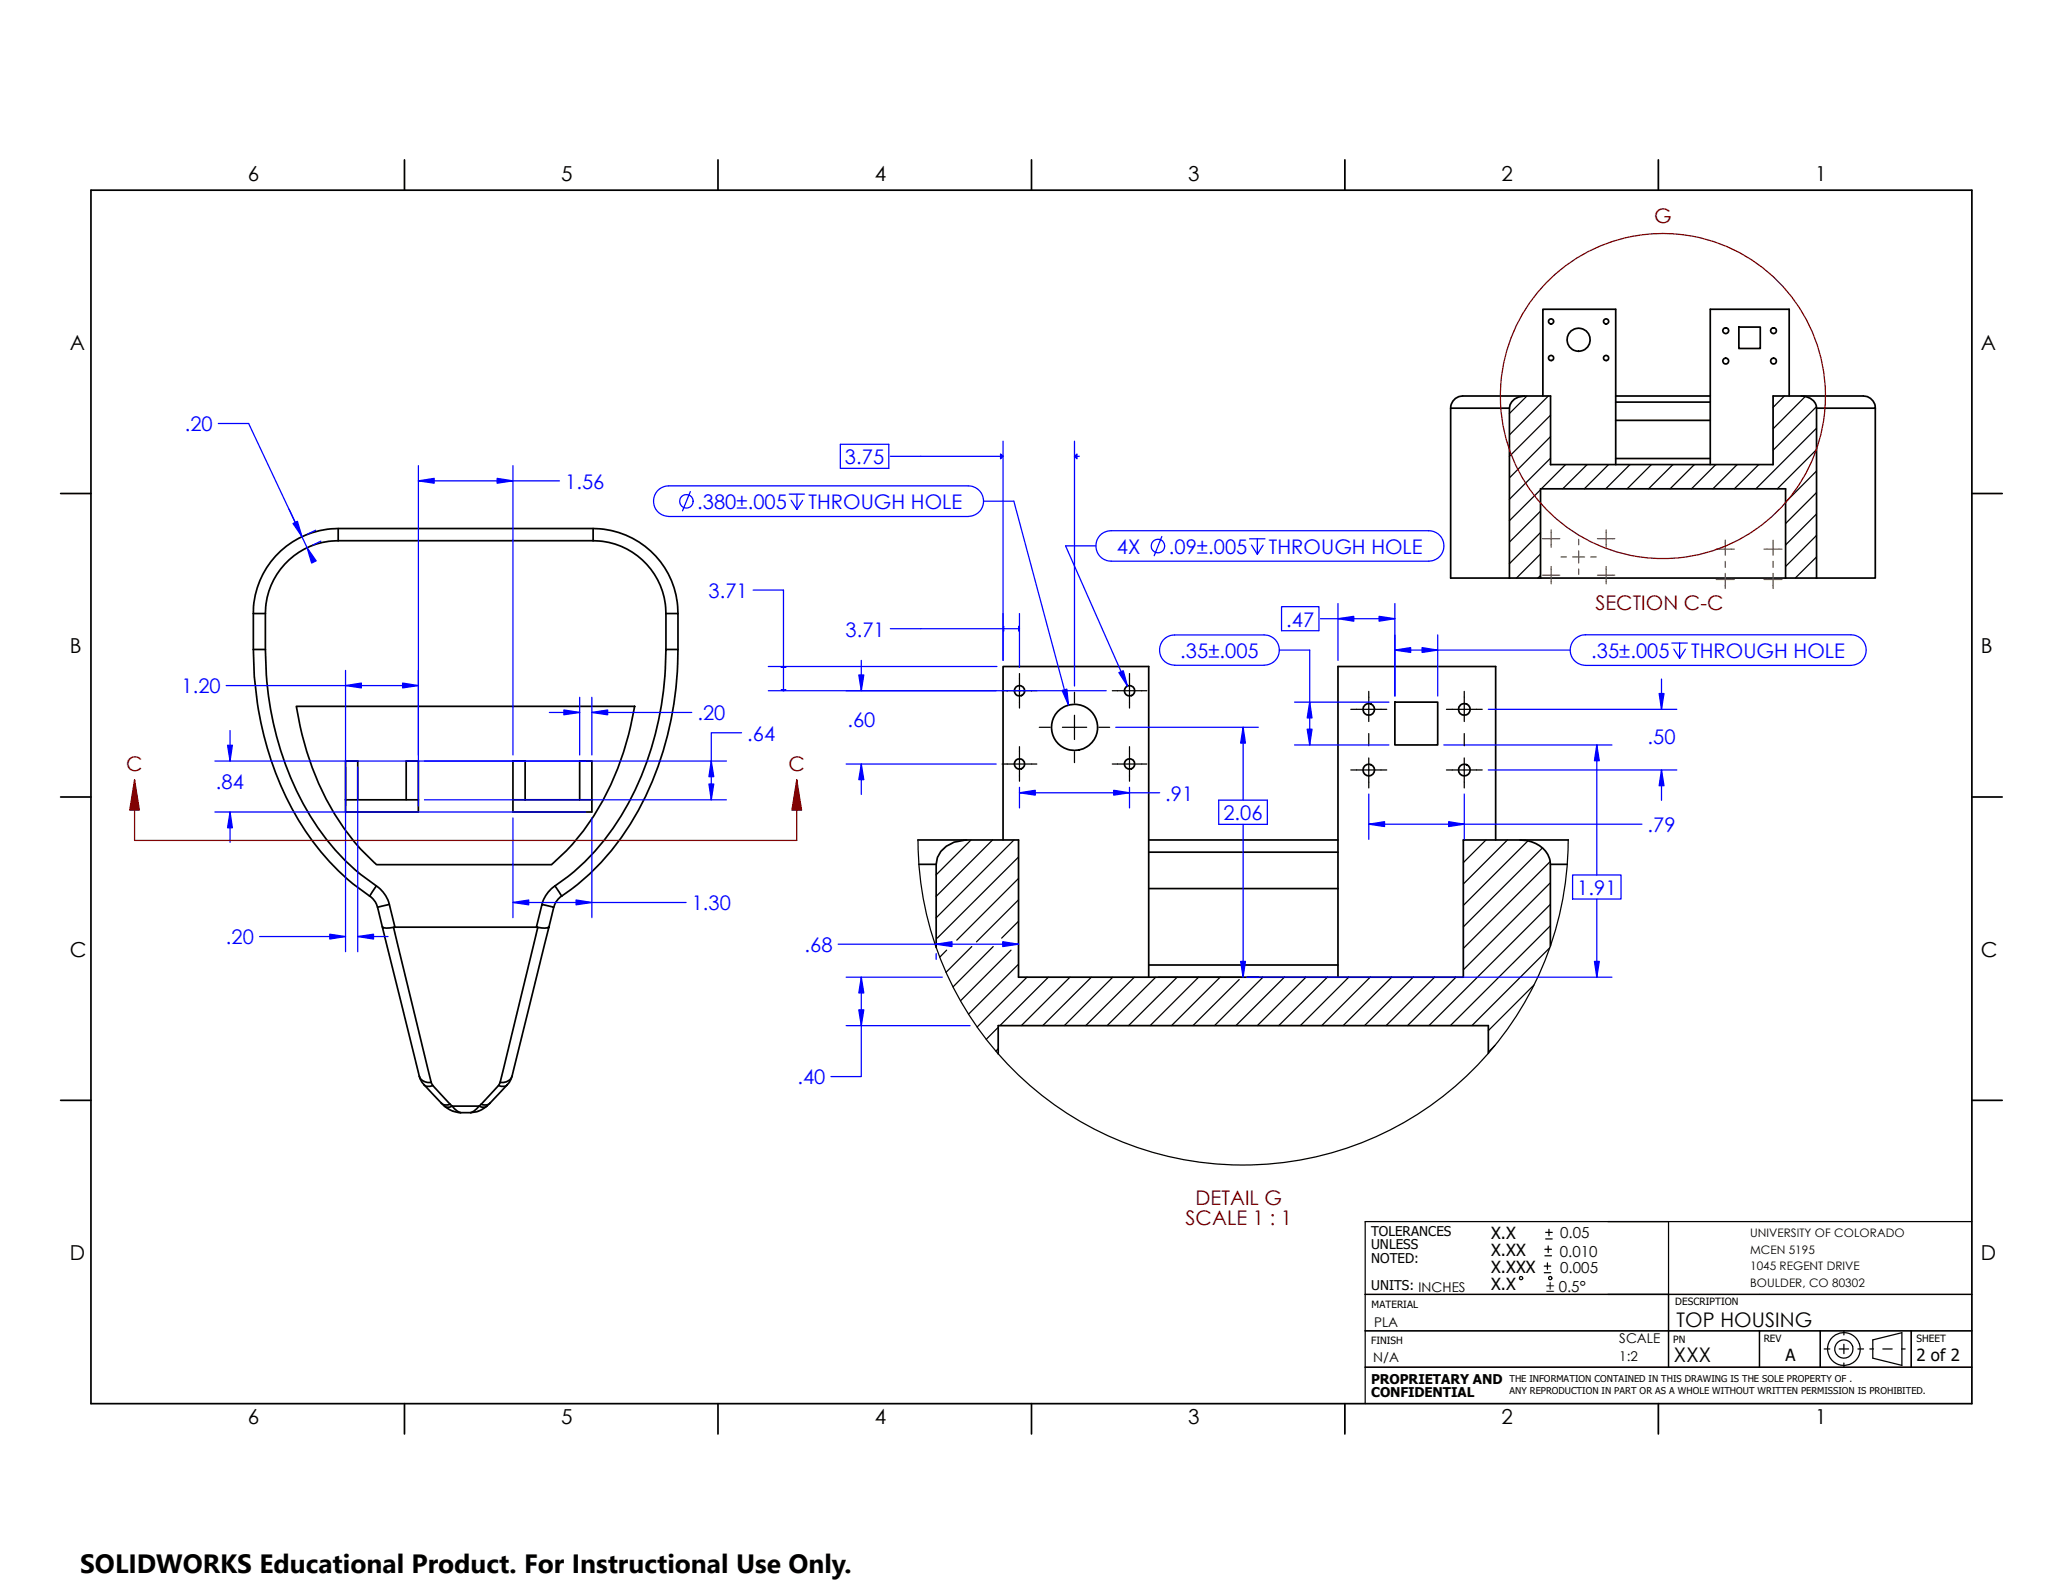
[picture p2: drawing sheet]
<svg xmlns="http://www.w3.org/2000/svg" width="279mm" height="216mm" viewBox="0 0 279 216" stroke-linecap="round" stroke-linejoin="round" font-family="sans-serif">
<g fill="none" stroke="#000" stroke-width=".17">
<path d="M206.8 53.6l-2.4 2.4M209.7 53.6l-5.3 5.3M210 56.2l-5.6 5.6M210 59.1l-5.6 5.6M241.7 53.6l-1.6 1.6M244.5 53.7l-4.4 4.4M246 55.1l-5.9 5.9M246 58l-8.2 8.2M208.6 66.3l-4.2 4.2M208.6 69.2l-4.2 4.2M208.6 72.1l-4.2 4.2M208.6 75l-3.2 3.3"/>
<path d="M208.6 78l-.3 .3M210 62.1l-5.6 5.5M212 62.9l-3.3 3.3M214.9 62.9l-3.3 3.3M217.8 62.9l-3.2 3.3M220.7 62.9l-3.2 3.3M223.6 62.9l-3.2 3.3M226.6 62.9l-3.3 3.3M229.5 62.9l-3.3 3.3M232.4 62.9l-3.3 3.3M235.3 62.9l-3.3 3.3M238.2 62.9l-3.3 3.3"/>
<path d="M246 60.9l-5.3 5.3M246 63.8l-4.2 4.2M246 66.7l-4.2 4.2M246 69.6l-4.2 4.2M246 72.5l-4.2 4.2M246 75.4l-2.9 2.9M135.7 93.6h4.7M138.1 91.2v4.7M140.8 98.5h1.4M143.9 98.5h3.3M145.5 93.7v1.5M145.5 96.9v3.3"/>
<path d="M148.8 98.5h1.5M150.6 93.6h4.7M153 91.2v4.7M182.9 96.1h4.9M185.4 93.6v4.1M185.4 99.4v1.6M195.9 96.1h4.8M198.3 93.6v4.1M198.3 99.4v1.6M124.3 113.8a44.1 44.1 0 0 0 44.1 44 44.1 44.1 0 0 0 44-44M131.5 113.8l-4.7 4.7M134.4 113.8l-7.6 7.6"/>
<path d="M135.7 103.5h4.7M137.3 113.8l-10.5 10.5M137.9 116.1l-11 11M137.9 119l-8.3 8.3M138.1 101.1v4.7M145.5 101.8v1.5M150.6 103.5h4.7M153 101.1v4.7M185.4 102.7v4M187.8 104.3h-4.9M195.9 104.3h4.8M198.3 102.7v4"/>
<path d="M198.3 113.8l-.1 .1M201.3 113.8l-3.1 3M204.2 113.8l-6 5.9M206.9 113.9l-8.7 8.7M208.9 114.9l-10.7 10.6M209.9 116.7l-11.7 11.8M210 119.6l-11.8 11.8M128.2 128.7l-.9 .9M131.6 128.2l-3.5 3.5M134.5 128.2l-5.4 5.5M135.2 139.1l-1.6 1.7M136.9 128.7l-6.8 6.9"/>
<path d="M137.9 121.9l-5.7 5.7M137.9 124.8l-2.2 2.3M137.9 130.6l-6.7 6.8M139.1 132.4l-6.8 6.7M142 132.4l-6.6 6.5M144.9 132.4l-6.6 6.5M147.8 132.4l-6.6 6.5M150.7 132.4l-6.6 6.5M153.6 132.4l-6.6 6.5M156.5 132.4l-6.6 6.5M156.9 132.4h11.2M159.4 132.4l-6.6 6.5"/>
<path d="M162.3 132.4l-6.5 6.5M165.2 132.4l-6.5 6.5M167.8 132.7l-6.2 6.2M171 132.4l-6.5 6.5M173.9 132.4l-6.5 6.5M176.9 132.4l-6.6 6.5M179.8 132.4l-6.6 6.5M182.7 132.4l-6.6 6.5M185.6 132.4l-6.6 6.5M188.5 132.4l-6.6 6.5M191.4 132.4l-6.6 6.5M194.3 132.4l-6.6 6.5"/>
<path d="M197.2 132.4l-6.6 6.5M207.8 133.4l-6.2 6.2M209.9 128.4l-10.6 10.5M210 122.5l-16.5 16.4M210 125.4l-13.6 13.5M135.2 142l-.3 .4M202.5 141.6l-.9 .9M209.1 172.4h.9M209.1 171.5h.9M209.2 170.1h.9M209.2 169.2h.9M209.3 167.8h.9"/>
<path d="M209.3 166.9h.9M209.6 171v.9M209.7 168.8v.9M209.8 166.5v.9M226 165.5v19.7M267.1 165.5h-82.2v24.6M267.1 175.3h-82.2M238.3 180.3v4.9M246.5 180.3v4.9M247.1 182.7h.7M249.1 182.7h1.3M249.7 180.3v.5"/>
<path d="M249.7 182.1v1.2M249.7 184.6v.6M251.6 182.7h.8M253.2 182.7h.5M253.6 181.5l4-1v4.4l-4-.9zM255 182.7h1.3M257.5 182.7h.5M258.8 185.2v-4.9v4.9h8.3h-82.2M267.1 180.3h-82.2"/>
<circle cx="206" cy="173.1" r=".22"/>
<circle cx="209.9" cy="173.1" r=".22"/>
<circle cx="249.7" cy="182.7" r="2.22"/>
<circle cx="249.7" cy="182.7" r="1.24"/>
</g>
<g fill="none" stroke="#000" stroke-width=".23">
<path d="M12.3 25.8h254.8v164.3h-254.8zM54.8 21.7v4.1M97.2 21.7v4.1M139.7 21.7v4.1M182.1 21.7v4.1M224.6 21.7v4.1M196.5 55.3h7.9M196.5 55.3v23h7.9M206.5 53.6h-8.3a1.65 1.65 0 0 0-1.7 1.7M209 53.6v-11.7h9.8v21M218.8 54.5h12.8M218.8 53.6h12.8"/>
<path d="M218.8 56.9h12.8M235.5 44.3h2.9v2.9h-2.9zM242.3 53.6v-11.7h-10.7v21M243.9 53.6h8.4a1.55 1.55 0 0 1 1.6 1.7h-7.9M254 55.3v23h-8M8.2 66.8h4.1M45.8 73.2a9.9 9.9 0 0 0-9.9 9.9M45.8 71.6a11.5 11.5 0 0 0-11.5 11.5M45.8 73.2h34.5M80.3 73.2a9.9 9.9 0 0 1 9.9 9.9M80.3 73.2v-1.6a11.4 11.4 0 0 1 11.5 11.5M80.3 71.6h-34.5v1.6"/>
<path d="M204.4 78.3v-23a1.9 1.9 0 0 1 2.1-1.7h3.5v9.3h30.1v-9.3h3.8a1.95 1.95 0 0 1 2.1 1.7v23M204.4 78.3h41.6M208.6 78.3v-12.1h33.2v12.1M218.8 62.1h12.8M267.1 66.8h4.1M34.3 83.1v4.9M34.3 83.1h1.6M34.3 88a43.5 43.5 0 0 0 8.9 27 30.8 30.8 0 0 0 6.9 6.4M34.3 88h1.6M35.9 83.1v4.9M35.9 88a42.5 42.5 0 0 0 8 25.3 28.9 28.9 0 0 0 7.1 6.7l-.9 1.4M40.1 95.7h45.9a37.2 37.2 0 0 1-9.3 19.5l-2 1.9h-23.7a33.7 33.7 0 0 1-10-17.4z"/>
<path d="M90.2 83.1v4.9M90.2 83.1h1.6v4.9M188.9 95.1h5.8v5.8h-5.8zM8.2 107.9h4.1M46.8 108.3h9.9M48.5 108.3v-5.2h-1.7v6.9h9.9v-6.9h-1.7v5.2M51 120l.6 .5 .6 .8 .5 1.2M69.5 108.3h10.7M71.1 108.3v-5.2h-1.6v6.9h10.7v-6.9h-1.7v5.2M75.2 120l-.7 .5-.6 .8-.5 1.2M75.2 120a32.6 32.6 0 0 0 11.9-15.6 45.1 45.1 0 0 0 3.1-16.4h1.6a44 44 0 0 1-8 26 31 31 0 0 1-7.7 7.4M75.2 120l.9 1.4"/>
<path d="M124.3 113.8h6.6M124.4 117.1h2.4M135.8 113.8v-23.5h19.8v42.1M155.6 113.8h25.6M155.6 115.4h25.6M202.6 113.8v-23.5h-21.4v42.1M205.8 113.8h6.6M210 117.1h2.3M267.1 107.9h4.1M50.1 121.4l.6 .6 .4 .9M51.1 122.9l.7 2.6M52.7 122.5l-1.6 .4"/>
<path d="M52.7 122.5l.8 3.1h-.2M53.5 125.6h19.1M74.4 125.5l.6-2.6-1.6-.4-.8 3.1h.2M76.1 121.4l-.7 .6-.4 .9M155.6 120.4h25.6M155.6 130.7h25.6M210 128.1v-11a3.6 3.6 0 0 0-3.3-3.3h-8.5v18.6h-60.3v-18.6h-7a4.3 4.3 0 0 0-3.9 2.3l-.2 1v11.2M8.2 149h4.1M56.8 145.8l.3 .8 .3 .3M56.8 145.8l-5-20.3a.92 .92 0 0 0 1 .2l.5-.1 5.1 21M56.8 145.8a1.4 1.4 0 0 0 1.6 .8M57.4 146.9l2.4 2.5"/>
<path d="M57.4 146.9a1.04 1.04 0 0 0 1.2 .1M58.4 146.6l.2 .4M58.6 147l2.4 2.6M59.8 149.4a1.02 1.02 0 0 0 1.2 .2M59.8 149.4l.4 .4M60.2 149.8l.3 .2 .7-.2M60.2 149.8a3.5 3.5 0 0 0 2.2 .9M61 149.6l.2 .2M61.2 149.8h3.7M61.2 149.8l.8 .7 .4 .2M62.4 150.7h1.4M64.9 149.8l.4 .2 .4-.1 .2-.1"/>
<path d="M64.9 149.8l-.7 .7-.4 .2M65.2 149.6l-.3 .2M65.9 149.8l-.3 .3a3.3 3.3 0 0 1-1.8 .6M66.4 149.4a1.02 1.02 0 0 1-1.2 .2M66.4 149.4l-.5 .4M67.5 147l-2.3 2.6M67.7 146.6l-.2 .4M68.7 146.9a1.05 1.05 0 0 1-1.2 .1M68.7 146.9l-2.3 2.5M69.3 145.8l-.3 .8-.3 .3M69.3 145.8l5.1-20.3a.98 .98 0 0 1-1 .2l-.6-.1-5.1 21M69.3 145.8a1.41 1.41 0 0 1-1.6 .8"/>
<path d="M201.6 142.7v-3.8h-66.4v3.8M267.1 149h4.1M54.8 190.1v4.1M97.2 190.1v4.1M139.7 190.1v4.1M182.1 190.1v4.1M224.6 190.1v4.1"/>
<circle cx="210.1" cy="48.5" r=".35"/>
<circle cx="210.1" cy="43.5" r=".35"/>
<circle cx="213.8" cy="46" r="1.56"/>
<circle cx="217.5" cy="48.5" r=".35"/>
<circle cx="217.5" cy="43.5" r=".35"/>
<circle cx="233.7" cy="44.8" r=".39"/>
<circle cx="233.7" cy="48.9" r=".39"/>
<circle cx="240.2" cy="44.8" r=".39"/>
<circle cx="240.2" cy="48.9" r=".39"/>
<circle cx="138.1" cy="93.6" r=".7"/>
<circle cx="145.5" cy="98.5" r="3.1"/>
<circle cx="153" cy="93.6" r=".7"/>
<circle cx="185.4" cy="96.1" r=".79"/>
<circle cx="198.3" cy="96.1" r=".79"/>
<circle cx="138.1" cy="103.5" r=".7"/>
<circle cx="153" cy="103.5" r=".7"/>
<circle cx="185.4" cy="104.3" r=".79"/>
<circle cx="198.3" cy="104.3" r=".79"/>
</g>
<g fill="none" stroke="#00f" stroke-width=".17">
<path d="M29.6 57.4h4.1l7.9 16.8M135.8 59.8v29.7M145.5 59.8v33.1M42.8 71.8l-1.2 .5M43.5 73.3l-1.1 .5M56.7 65.1h19.1M56.7 63.1v46.1M69.5 63.1v39.2M89 66.5l.5-.4 .6-.3h.5h40.5a2.07 2.07 0 0 1 2.1 2.1 2.07 2.07 0 0 1-2.1 2.1h-40.5a2.08 2.08 0 0 1-1.9-1.3 2.08 2.08 0 0 1 .3-2.2zM93.5 66.6l-1.1 2.6M102 79.9h4.1v13.7M106.9 66.9h2.1"/>
<path d="M107.1 67.8l.8 1.2M107.9 66.9v2.1M108.7 67.8l-.8 1.2M113.8 60.2h6.6v3.2h-6.6zM120.6 61.8h15.2M133.2 67.9h4.1l7.4 27.6M145.5 61.8h.7M148.4 73.9h-4.1l8.4 19M148.9 72.6l.5-.4 .7-.3h.4h43a2.06 2.06 0 0 1 2.1 2 2.06 2.06 0 0 1-2.1 2.1h-43a2.08 2.08 0 0 1-1.9-1.2 2.08 2.08 0 0 1 .3-2.2zM157.4 72.7l-1.1 2.6M169.2 73h2.1M169.5 73.8l.8 1.3"/>
<path d="M170.3 73v2.1M171.1 73.8l-.8 1.3M31.2 99v4.1M46.8 90.8v38.1M56.7 92.9h-26.1M74.4 96.5h4.1M78.5 94.4v7.9M80.2 94.4v7.9M80.2 96.5h13.5M100.4 99.3h-4.1v9M104.1 93.6h45.7M104.1 90.3h30.9"/>
<path d="M116.6 89.5v4.1M120.6 85.2h17.5M138.1 83.1v7.3M151.1 98.5h19.3M157.5 86.7l.5-.4 .7-.3h.4h12.1a2.05 2.05 0 0 1 2.1 2.1 2.05 2.05 0 0 1-2.1 2h-12.1a2.06 2.06 0 0 1-1.9-1.2 2.06 2.06 0 0 1 .3-2.2zM168.4 98.5v9.9M173.3 88.1h4.1v12.8M173.6 82.2h5v3.2h-5zM175.3 95.1h12.8M178.8 83.8h10.1M181.2 81.7v7.8M188.9 81.7v12.6"/>
<path d="M188.9 88.1h23.8M194.7 86v8.3M201.6 96.1h25.5M213.2 86.7l.4-.4 .7-.3h.4h36a2.07 2.07 0 0 1 2 2.1 2.07 2.07 0 0 1-2 2h-36a2.08 2.08 0 0 1-1.9-1.2 2.08 2.08 0 0 1 .4-2.2zM225 92v4.1M226.4 87.1h2.1M226.7 87.9l.8 1.3M227.5 87.1v2.1M228.3 87.9l-.8 1.3M29.1 110h50.2M31.2 110v4.1M48.5 103.9v25"/>
<path d="M57.5 108.3h40.9M69.5 110.8v13.5M80.2 110.8v13.5M98.4 103.1h-69.3M114.6 103.5h20.3M116.6 103.5v4.1M138.1 107.4h19M138.1 106.6v2.8M153 106.6v2.8M165.1 108.4h6.5v3.3h-6.5zM168.4 111.7v20.7M175.3 100.9h12.8"/>
<path d="M185.4 107.5v6.2M185.4 111.6h37M195.5 100.9h22.8M198.3 107.5v6.2M201.6 104.3h25.5M213 118.5h6.5v3.3h-6.5zM216.3 100.9v17.6M225 104.3v4.1M35.2 126.9h11.6M48.5 126.9h4.1M69.5 122.2h23.4M113.5 127.9h24.4"/>
<path d="M114.6 138.9h16.8M114.6 132.4h13M116.6 132.4v13.4h-4.1M126.8 129.2v.7M168.9 132.4h49.4M216.3 121.8v10.6"/>
<circle cx="93" cy="67.9" r=".91"/>
<circle cx="156.8" cy="74" r=".91"/>
</g>
<g fill="#00f" stroke="#00f" stroke-width=".17">
<path d="M168.4 98.5l.3 2.1h-.7z" fill-rule="evenodd"/>
<path d="M168 130.2h.7l-.3 2.2z" fill-rule="evenodd"/>
<path d="M215.9 130.2h.7l-.3 2.2z" fill-rule="evenodd"/>
<path d="M216.3 100.9l.3 2.1h-.7z" fill-rule="evenodd"/>
<path d="M78 121.9l2.2 .3-2.2 .4z" fill-rule="evenodd"/>
<path d="M69.5 122.2l2.1-.3v.7z" fill-rule="evenodd"/>
<path d="M80.2 96.5l2.1-.3v.6z" fill-rule="evenodd"/>
<path d="M76.4 96.2l2.1 .3-2.1 .3z" fill-rule="evenodd"/>
<path d="M39.7 70.9l.6-.3 .6 2.1z" fill-rule="evenodd"/>
<path d="M41.6 74.2l1.2 1.8-.6 .3z" fill-rule="evenodd"/>
<path d="M54.5 92.5l2.2 .4-2.2 .3z" fill-rule="evenodd"/>
<path d="M46.8 92.9l2.1-.4v.7z" fill-rule="evenodd"/>
<path d="M96 106.2h.7l-.4 2.1z" fill-rule="evenodd"/>
<path d="M96.3 103.1l.4 2.1h-.7z" fill-rule="evenodd"/>
<path d="M44.7 126.5l2.1 .4-2.1 .3z" fill-rule="evenodd"/>
<path d="M48.5 126.9l2.1-.4v.7z" fill-rule="evenodd"/>
<path d="M31.2 110l.3 2.1h-.7z" fill-rule="evenodd"/>
<path d="M30.8 100.9h.7l-.3 2.2z" fill-rule="evenodd"/>
<path d="M56.7 65.1l2.1-.3v.6z" fill-rule="evenodd"/>
<path d="M67.3 64.8l2.2 .3-2.2 .3z" fill-rule="evenodd"/>
<path d="M138 84.8l.1 .4-.1 .3z" fill-rule="evenodd"/>
<path d="M185.4 111.6l2.1-.3v.7z" fill-rule="evenodd"/>
<path d="M196.2 111.3l2.1 .3-2.1 .4z" fill-rule="evenodd"/>
<path d="M135.8 127.6l2.1 .3-2.1 .3z" fill-rule="evenodd"/>
<path d="M116.3 91.4h.7l-.4 2.2z" fill-rule="evenodd"/>
<path d="M116.6 103.5l.4 2.1h-.7z" fill-rule="evenodd"/>
<path d="M145.5 61.8l.4-.3v.6z" fill-rule="evenodd"/>
<path d="M151.5 91.1l.6-.3 .6 2.1z" fill-rule="evenodd"/>
<path d="M138.1 107.4l2.1-.4v.7z" fill-rule="evenodd"/>
<path d="M150.8 107l2.2 .4-2.2 .3z" fill-rule="evenodd"/>
<path d="M177.4 95.1l.3 2.1h-.7z" fill-rule="evenodd"/>
<path d="M177 98.8h.7l-.3 2.1z" fill-rule="evenodd"/>
<path d="M186.8 83.5l2.1 .3-2.1 .3z" fill-rule="evenodd"/>
<path d="M181.2 83.8l2.1-.3v.6z" fill-rule="evenodd"/>
<path d="M135.9 84.8v.7l-.1-.3z" fill-rule="evenodd"/>
<path d="M126.8 127.9l2.1-.3v.6z" fill-rule="evenodd"/>
<path d="M143.8 93.5l.7-.2 .2 2.2z" fill-rule="evenodd"/>
<path d="M135.5 61.5l.3 .3-.3 .3z" fill-rule="evenodd"/>
<path d="M192.6 87.7l2.1 .4-2.1 .3z" fill-rule="evenodd"/>
<path d="M188.9 88.1l2.2-.4v.7z" fill-rule="evenodd"/>
<path d="M224.7 93.9h.7l-.4 2.2z" fill-rule="evenodd"/>
<path d="M225 104.3l.4 2.1h-.7z" fill-rule="evenodd"/>
<path d="M105.8 93.5h.6l-.3 .1z" fill-rule="evenodd"/>
<path d="M105.8 90.4l.3-.1 .3 .1z" fill-rule="evenodd"/>
<path d="M116.6 132.4l.4 2.1h-.7z" fill-rule="evenodd"/>
<path d="M116.3 136.8h.7l-.4 2.1z" fill-rule="evenodd"/>
</g>
<g fill="none" stroke="#800000" stroke-width=".17">
<path d="M18.2 105.6v8.2h89.7v-8.2"/>
<circle cx="225.2" cy="53.6" r="22"/>
</g>
<g fill="#800000" stroke="#800000" stroke-width=".17">
<path d="M107.9 105.6l.7 4.1h-1.3z"/>
<path d="M18.2 105.6l.7 4.1h-1.3z"/>
</g>
<g fill="none" stroke="#808000" stroke-width=".17">
<path d="M208.9 73h2.3M210.1 71.8v2.3M210.1 76.7v2.4M211.2 77.9h-2.3M211.4 75.4h.8M213 75.4h1.6M213.8 73v.8M213.8 74.6v1.7M213.8 77.1v.7M215.4 75.4h.8M216.3 77.9h2.4M216.3 73h2.4"/>
<path d="M217.5 76.7v2.4M217.5 71.8v2.3M232.4 74.4h2.5M232.4 78.5h2.5M233.7 73.2v2M233.7 76v.9M233.7 77.7v2M238.9 74.4h2.4M238.9 78.5h2.4M240.1 76v.9M240.1 73.2v2M240.1 77.7v2"/>
</g>
<path d="M10.9 209.2h104.7v6.7h-104.7z" fill="#fff"/>
<text font-size="3.6" x="10.9" y="213">SOLIDWORKS Educational Product. For Instructional Use Only.</text>
<g font-size="2.8">
<text x="33.5" y="24.5">6</text>
<text x="76" y="24.5">5</text>
<text x="118.5" y="24.5">4</text>
<text x="160.9" y="24.5">3</text>
<text x="203.4" y="24.5">2</text>
<text x="245.8" y="24.5">1</text>
<text x="9.4" y="47.4">A</text>
<text x="268.3" y="47.4">A</text>
<text x="9.4" y="88.5">B</text>
<text x="268.3" y="88.5">B</text>
<text x="9.4" y="129.6">C</text>
<text x="268.3" y="129.6">C</text>
<text x="9.4" y="170.7">D</text>
<text x="268.3" y="170.7">D</text>
<text x="33.5" y="192.8">6</text>
<text x="76" y="192.8">5</text>
<text x="118.5" y="192.8">4</text>
<text x="160.9" y="192.8">3</text>
<text x="203.4" y="192.8">2</text>
<text x="245.8" y="192.8">1</text>
</g>
<g font-size="2.7" fill="#800000">
<text x="224" y="30.2">G</text>
<text x="216.1" y="82.7">SECTION C-C</text>
<text x="17.1" y="104.5">C</text>
<text x="106.8" y="104.5">C</text>
<text x="160.6" y="165.9">SCALE 1 : 1</text>
<text x="161.9" y="163.2">DETAIL G</text>
</g>
<g font-size="2.7" fill="#00f">
<text x="25" y="58.4">.20</text>
<text x="114.4" y="62.9">3.75</text>
<text x="76.5" y="66.2">1.56</text>
<text x="94.4" y="68.9">.380±.005</text>
<text x="109.5" y="68.9">THROUGH HOLE</text>
<text x="151.3" y="75">4X</text>
<text x="158.3" y="75">.09±.005</text>
<text x="171.9" y="75">THROUGH HOLE</text>
<text x="95.9" y="81">3.71</text>
<text x="114.5" y="86.2">3.71</text>
<text x="159.9" y="89.1">.35±.005</text>
<text x="174.2" y="84.9">.47</text>
<text x="215.5" y="89.1">.35±.005</text>
<text x="229" y="89.1">THROUGH HOLE</text>
<text x="24.6" y="93.9">1.20</text>
<text x="94.4" y="97.6">.20</text>
<text x="101.2" y="100.3">.64</text>
<text x="114.8" y="98.4">.60</text>
<text x="223.1" y="100.8">.50</text>
<text x="29.3" y="106.8">.84</text>
<text x="157.8" y="108.4">.91</text>
<text x="165.7" y="111.1">2.06</text>
<text x="223.1" y="112.7">.79</text>
<text x="93.7" y="123.3">1.30</text>
<text x="213.6" y="121.2">1.91</text>
<text x="30.6" y="127.9">.20</text>
<text x="109" y="128.9">.68</text>
<text x="108" y="146.9">.40</text>
</g>
<g font-size="2.7">
<text x="227.1" y="179.8">TOP HOUSING</text>
<text x="226.7" y="184.5">XXX</text>
</g>
<g font-size="2.3">
<text x="202" y="167.9">X.X</text>
<text x="202" y="170.1">X.XX</text>
<text x="202" y="172.4">X.XXX</text>
<text x="202" y="174.7">X.X</text>
<text x="241.8" y="184.4">A</text>
<text x="259.5" y="184.3">2 of 2</text>
</g>
<g font-size="2.1">
<text x="211.3" y="167.7">0.05</text>
<text x="211.2" y="170.2">0.010</text>
<text x="211.3" y="172.5">0.005</text>
<text x="209.4" y="175">± 0.5°</text>
</g>
<g font-size="1.8">
<text x="185.7" y="167.4">TOLERANCES</text>
<text x="185.7" y="171">NOTED:</text>
<text x="185.7" y="169.2">UNLESS</text>
<text x="185.7" y="174.7">UNITS: INCHES</text>
<text x="186.1" y="179.8">PLA</text>
<text x="186" y="184.5">N/A</text>
<text x="219.3" y="181.9">SCALE</text>
<text x="219.3" y="184.4">1:2</text>
<text x="185.7" y="187.4">PROPRIETARY AND</text>
<text x="185.7" y="189.3">CONFIDENTIAL</text>
</g>
<g font-size="1.6">
<text x="237" y="167.6">UNIVERSITY OF COLORADO</text>
<text x="237" y="169.8">MCEN 5195</text>
<text x="237" y="172.1">1045 REGENT DRIVE</text>
<text x="237" y="174.3">BOULDER, CO 80302</text>
</g>
<g font-size="1.4">
<text x="185.8" y="177.1">MATERIAL</text>
<text x="226.9" y="176.7">DESCRIPTION</text>
<text x="185.7" y="182">FINISH</text>
<text x="226.6" y="181.8">PN</text>
<text x="238.9" y="181.8">REV</text>
<text x="259.5" y="181.8">SHEET</text>
</g>
<g font-size="1.3">
<text x="204.4" y="188.8">ANY REPRODUCTION IN PART OR AS A WHOLE WITHOUT WRITTEN PERMISSION IS PROHIBITED.</text>
<text x="204.4" y="187.2">THE INFORMATION CONTAINED IN THIS DRAWING IS THE SOLE PROPERTY OF .</text>
</g>
</svg>
